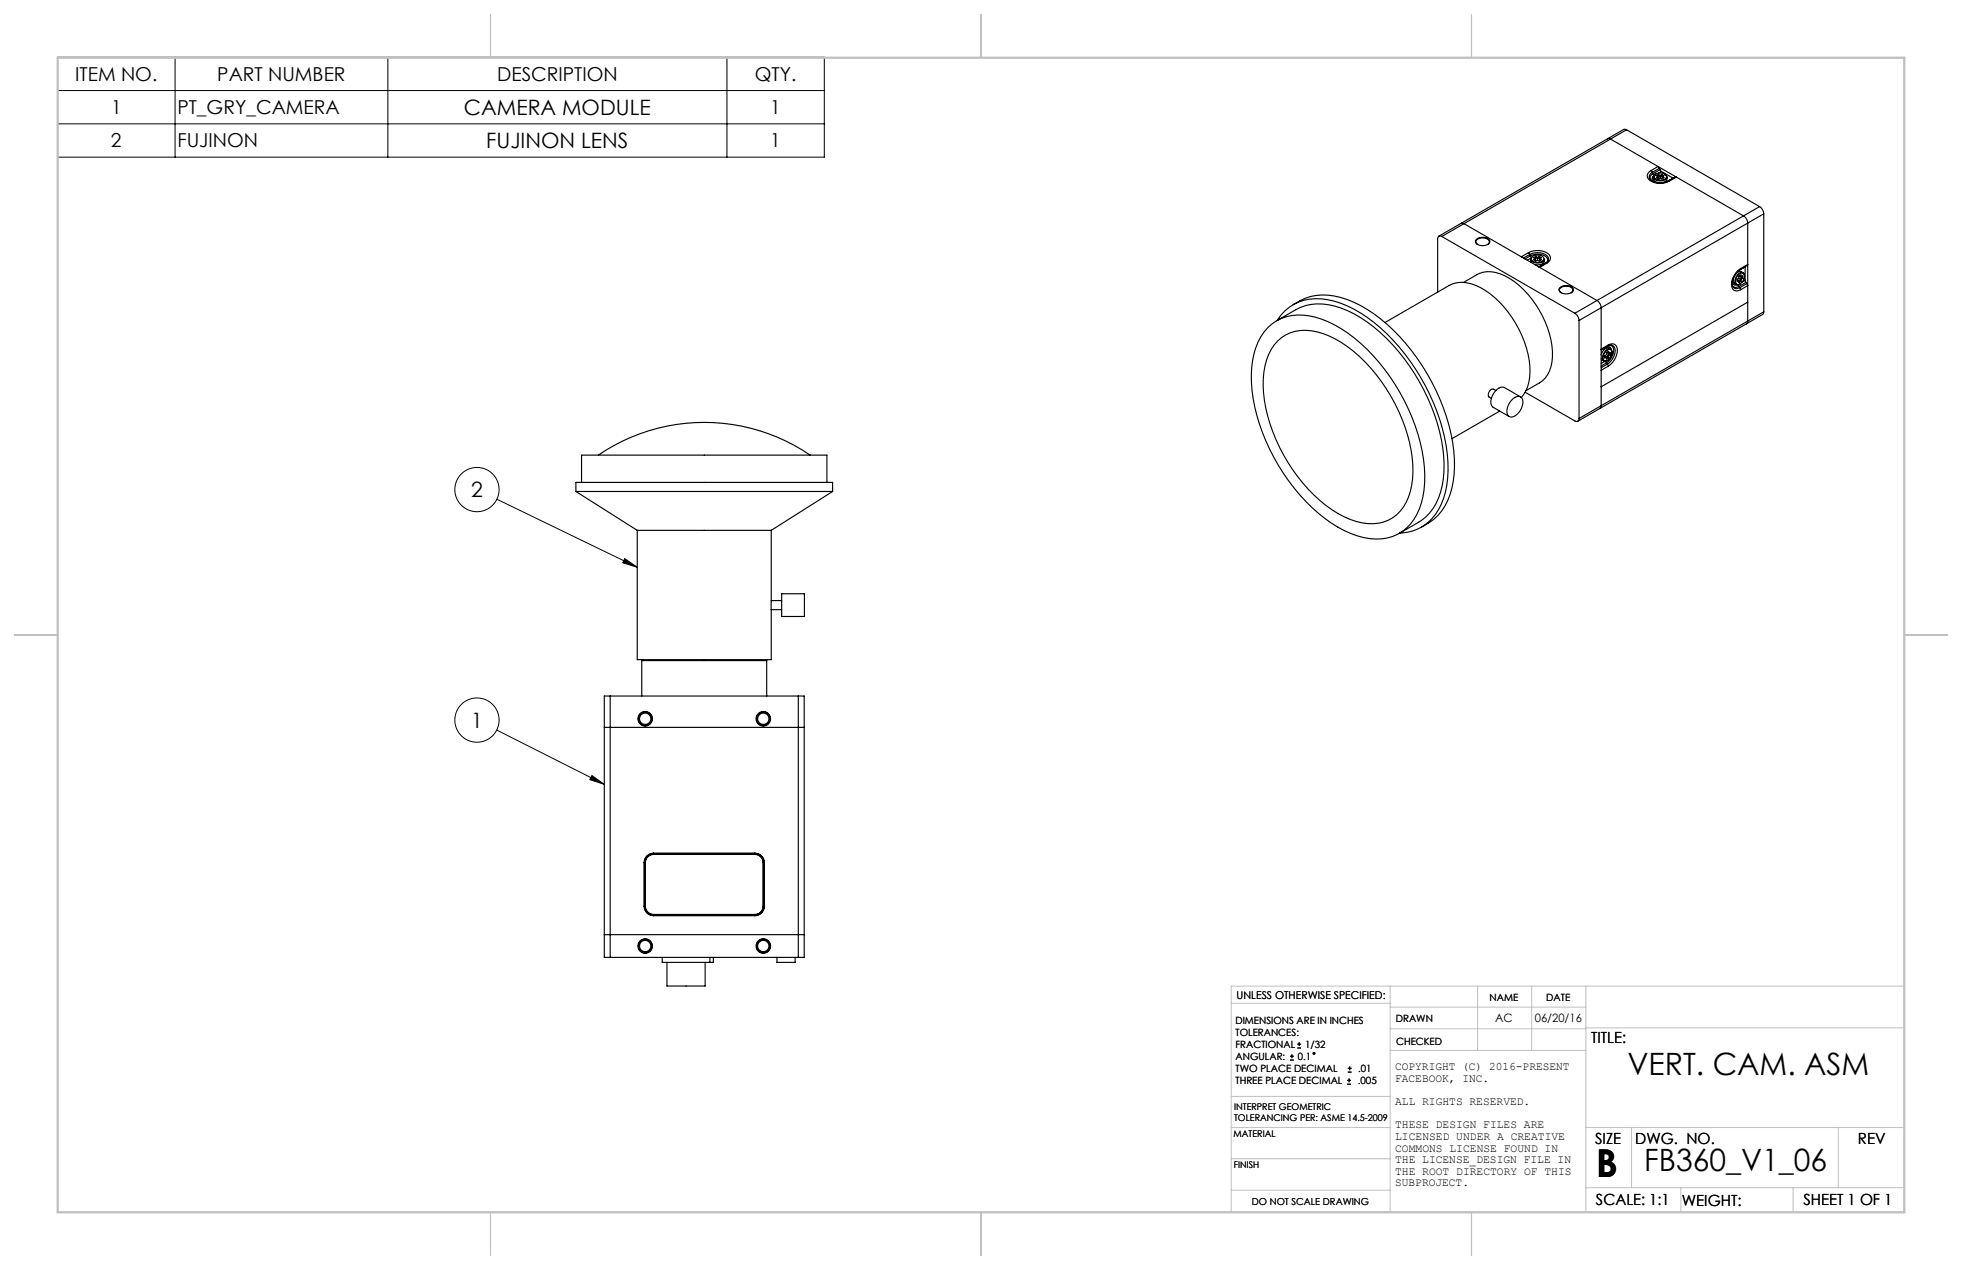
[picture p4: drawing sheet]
<svg xmlns="http://www.w3.org/2000/svg" width="432mm" height="279mm" viewBox="0 0 432 279" stroke-linecap="round" stroke-linejoin="round" font-family="sans-serif">
<g fill="none" stroke="#000" stroke-width=".22">
<path d="M12.7 12.6h168.7v22h-168.7zM12.7 19.9h168.7M38.5 12.6v22M85.4 12.6v22M160 12.6v22M12.7 27.2h168.7M109.4 109.8l30.8 15M137.5 122.9l2.7 1.9-3.2-1zM109.3 160.6l23.7 12M130.3 170.6l2.7 2-3.2-1.1zM283.9 233.2h.8M283.9 232.4h.8"/>
<path d="M284.3 232v.8M285.5 230.6h.8M285.5 229.7h.8M285.9 229.3v.8M296.5 238.5h.8M296.5 237.7h.8M296.6 235.9h.9M296.6 235h.9M296.9 237.3v.8M297 234.6v.8"/>
<circle cx="105" cy="107.7" r="4.9"/>
<circle cx="105" cy="158.4" r="4.9"/>
<circle cx="289.2" cy="231.7" r=".21"/>
</g>
<g fill="none" stroke="#c0c0c0" stroke-width=".22">
<path d="M305.9 217v49.7M325.2 217v14.1M337.1 217v14.1M349 217v49.7M419.1 217h-148.1v49.7M271 220.7h34.9M305.9 231.1h43.1M305.9 226.3h43.1M305.9 221.6h43.1M349 226.1h70.1M271 248.1h35.1M271 254.9h34.9"/>
<path d="M271 241.2h35.1M349 248.1h70.1M359.1 248.1v13.2M404.6 248.1v13.2M271 261.8h34.9M349 261.3h70.1M369.9 261.3v5.4M394.6 261.3v5.4"/>
</g>
<path d="M107.9 3.2v9.5M215.9 3.2v9.5M323.8 3.2v9.5M3.2 139.7h9.5M419.1 139.7h9.5M107.9 266.7v9.5M215.9 266.7v9.5M323.8 266.7v9.5" fill="none" stroke="#c0c0c0" stroke-width=".25"/>
<path d="M12.7 12.7h406.4v254h-406.4z" fill="none" stroke="#c0c0c0" stroke-width=".5"/>
<path d="M137.5 122.9l2.7 1.9-3.2-1zM130.3 170.6l2.7 2-3.2-1.1z" fill="#000"/>
<g fill="none" stroke="#000" stroke-width=".25">
<path d="M353.8 30.5l.6 .1M353.8 30.5l-37.1 21.5M354.4 30.6l-37.1 21.4M354.4 30.6l29.3 16.9M358 28.6l-.7-.1-3.5 2M358 28.6l29.3 16.9M358 28.6l-3.6 2M363.4 37.5a1.27 1.27 0 0 0-.9 1.4 1.27 1.27 0 0 0 1.1 1.1 4.5 4.5 0 0 0 3.8-.1M363.4 37.5l.3 .4M363.7 37.9a1.06 1.06 0 0 0-.7 1.1 1.06 1.06 0 0 0 .8 .9 4.5 4.5 0 0 0 3.5-.1l.1 .1M363.7 37.9l.1 .3M363.8 38.2a.98 .98 0 0 0-.6 1.3"/>
<path d="M363.8 38.2l.2 .4M363.9 38.9a1.09 1.09 0 0 0 1.3 1.3 1.26 1.26 0 0 0 1.7-1.3M363.9 38.9a1.73 1.73 0 0 0 3 0M363.9 38.7a.74 .74 0 0 0 .1 1.3M364.1 38.5a1.75 1.75 0 0 1 2.7 .3 1.64 1.64 0 0 1-2.8 .2zM364.3 38.3l-.4 .6M364.4 38.5a.46 .46 0 0 0-.1 .8l1 .3M364.9 38.9l-.4 .2 .5 .2 .4-.2 .3 .2 .5-.2-.4-.2M364.9 38.9l-.2 .3M365 38.4l-.5 .2 .4 .3M365 38.4l.4 .2M365 38.6l-.3 .2"/>
<path d="M365 38.6l.4 .2M365 38.4v.2M365.2 37l-.3-.4-1.5 .9M365.2 37l.1 .3M365.2 37l-1.5 .9M365.3 37.3l.3 .4M365.3 37.3l-1.5 .9M365.4 38.6v.2M365.6 37.7l2.6 1.5M365.6 37.7l-.6 .4M365.7 38.4l.5 .2-.4 .3M365.7 38.4l-.3 .2"/>
<path d="M365.7 38.6l-.3 .2M365.7 38.6l.3 .2M365.7 38.4v.2M365.8 38.9l.2 .3M366.4 38.3l.5 .6M367.4 39.9l1.5-.9-.2-.1-1.8 1.1M317.3 52a.56 .56 0 0 0-.6 0 .56 .56 0 0 0-.3 .6v11.7M317.3 52l29.3 16.9M321.5 49.1l.7 .1 29.3 16.9M324.9 52.7a2.08 2.08 0 0 1 3 .3 1.38 1.38 0 0 1-1.9 1 1.22 1.22 0 0 1-1.3-1zM325.2 53.8a.61 .61 0 0 1-.2-1 2.07 2.07 0 0 1 2.7 .2 .66 .66 0 0 1-.3 .8M336.4 55.6a4.1 4.1 0 0 1 4.6 .5 1.17 1.17 0 0 1-.6 1.8"/>
<path d="M336.4 55.6l.3 .4M336.4 55.6l-1.6 .9M336.7 56a3.3 3.3 0 0 1 4 .6v.7l-.5 .6M336.7 56l.1 .3M336.7 56l-1.4 .8M336.8 56.3l.3 .4-1 .5M336.8 56.3a3 3 0 0 1 3.8 .6v.3l-.2 .5M336.8 56.3l-1.2 .7M337 57.8l-.1-.8a1.72 1.72 0 0 0 3 0 1.42 1.42 0 0 1-2.1 1.2M337.2 56.5a1.9 1.9 0 0 1 2.6 .3 1.2 1.2 0 0 1-1.7 .9 .94 .94 0 0 1-1.1-1zM337.9 56.9l-.3 .2 .4 .3 .4-.2 .4 .2 .4-.3-.4-.2M337.9 56.9l-.1 .4"/>
<path d="M338 56.4l.4 .3M338 56.4l-.4 .3 .3 .2M338 56.7l.4 .2M338 56.7l-.2 .1M338 56.4v.3M338.4 56.7v.2M338.8 56.4l.4 .3-.4 .2M338.8 56.4l-.4 .3M338.8 56.7l.2 .1M338.8 56.7l-.4 .2M338.8 56.4v.3M338.8 56.9l.2 .4"/>
<path d="M339.7 58.2l-1 .5M339.7 58.2h.1M340 57.9l-.3 .3M340.2 57.9h.2M340.2 57.9l-1.5 .8M340.4 57.9l-1.6 .9M383.1 59.1l-.1 .2a3.8 3.8 0 0 0-1.7 3.6M383.1 59.1a4.1 4.1 0 0 0-1.9 4.2 1.17 1.17 0 0 0 1.9 .4M383.1 59.1l1.5-.9-.1 .2-1.7 1.1M383.6 60l-.3-.2a1.72 1.72 0 0 0-1.5 2.6l.3 .2M383.7 47.5a2.03 2.03 0 0 1 .9 1.6v21.5M383.7 47.5l-32.2 18.6"/>
<path d="M384.1 58.7v3M384.1 58.7h.1M387.3 45.5a2.03 2.03 0 0 1 .9 1.5M387.3 45.5l-3.6 2M388.2 47l-35.8 20.7M388.2 47v21.6M279 72.1a10.2 10.2 0 0 1 10.5-2.3 29.3 29.3 0 0 1 14 9.9 42.2 42.2 0 0 1 10.1 24.9 15.3 15.3 0 0 1-4.1 11.6 10.6 10.6 0 0 1-10.7 1.7 31.5 31.5 0 0 1-15.2-12.1 41.1 41.1 0 0 1-8.2-23.3 15 15 0 0 1 3.6-10.4zM281 70.6l4.2-2.5a11.7 11.7 0 0 1 9.9-.3 32.9 32.9 0 0 1 15.1 12.7 41 41 0 0 1 7.6 21.6 15.3 15.3 0 0 1-4 11.6l-1.6 1.2-4.2 2.4M281.1 70.5a10.2 10.2 0 0 1 11.1-4.6 27.6 27.6 0 0 1 14.4 9 45.3 45.3 0 0 1 12.1 26.8 17.2 17.2 0 0 1-3.6 12.5 9.8 9.8 0 0 1-7 3.1M281.2 75a9.2 9.2 0 0 1 9.9-1.6 28.8 28.8 0 0 1 13.9 12 33.1 33.1 0 0 1 5.9 20 10.6 10.6 0 0 1-5.4 9.1 11.3 11.3 0 0 1-9.7-.8 34.1 34.1 0 0 1-15-17 27.4 27.4 0 0 1-2.4-16.3 11.1 11.1 0 0 1 2.8-5.4zM284.6 67a12.1 12.1 0 0 1 11.9-1.1 36 36 0 0 1 16.5 14.6 41.6 41.6 0 0 1 7.1 22.1 15.3 15.3 0 0 1-4.5 11.6l-2.8 1.8M304.8 71l14.1-8.2a6.9 6.9 0 0 1 6.9 .4 22.8 22.8 0 0 1 10.9 18.7 8.1 8.1 0 0 1-1.9 5.5"/>
<path d="M322.1 62.1a10 10 0 0 1 5.1-2.3 11.3 11.3 0 0 1 8.1 3.9 21.4 21.4 0 0 1 6.4 14.8 6.7 6.7 0 0 1-2.9 5.7l-3 1.7M343.3 63.3a2.08 2.08 0 0 1 3 .3 1.38 1.38 0 0 1-1.9 1.1 1.22 1.22 0 0 1-1.3-1.1zM343.6 64.4a.61 .61 0 0 1-.2-1 2.07 2.07 0 0 1 2.7 .2 .66 .66 0 0 1-.3 .8M346.6 68.9a2.03 2.03 0 0 1 .9 1.6M347.5 70.5v21.6M351.5 66.1a2.03 2.03 0 0 1 .9 1.6M351.5 66.1l-4.9 2.8M352.4 78.9l.6 .5M352.4 67.7l-4.9 2.8M352.4 67.7v21.6M353.2 78.5l.4 .1M353.2 79.5l-.8 .5"/>
<path d="M353.4 76.4a.76 .76 0 0 1 .8-.1 .76 .76 0 0 1 .4 .7M353.4 76.4h.1M353.4 79.5l.2 .3M353.4 77.2a.76 .76 0 0 1 .7-.4 .76 .76 0 0 1 .7 .4 2.07 2.07 0 0 1-1.6 2.3 1.17 1.17 0 0 1-.1-2zM353.5 77.3a.71 .71 0 0 1 .6-.4 .71 .71 0 0 1 .7 .4 1.68 1.68 0 0 1-1.7 2 1.57 1.57 0 0 1 .4-2zM353.6 79.8l.2 .3M353.6 79.8l-1.2 .7M353.6 78.6v.4l.4-.3M353.8 77.4l.2 .4M353.8 78.2v.4M353.8 78.6l-.2 .1M353.8 78.6l.2 .1"/>
<path d="M353.8 78.2l.2 .1M353.8 76.1a1.03 1.03 0 0 1 1.2 0 1.03 1.03 0 0 1 .5 1 3.8 3.8 0 0 1-1.7 3M353.8 76.1l-1.4 .9 1-.6M353.9 75.9a1.28 1.28 0 0 1 1.6 0 1.28 1.28 0 0 1 .4 1.5 4.5 4.5 0 0 1-2 3.2M353.9 75.9l-.1 .2M353.9 75.9l-1.5 .9M354 77.8l.4-.3v.6M354 77.8v-.5l-.4 .3v.4l-.4 .2v.6l.4-.2M354 78.3v.4M354.1 76a1.08 1.08 0 0 1 1 1.6 3.6 3.6 0 0 1-1.5 2.2M354.2 77.7v.2M354.2 77.9l-.4 .3"/>
<path d="M354.2 77.9l.2 .2M354.4 78.1l-.4 .2M354.5 76.8a1.42 1.42 0 0 0-2.1 1.2M381.2 61.9a.74 .74 0 0 0 1.1 .8M381.3 62.9a.99 .99 0 0 0 1.6 .4M381.3 62.9a.98 .98 0 0 0 1.4 .1M382.3 61.7h.4M382.5 60.6a.85 .85 0 0 1 1.3-.2 1.79 1.79 0 0 1-1.5 2.2 1.32 1.32 0 0 1 .2-2zM382.5 62.6l.2 .4M382.7 63l.2 .3M382.7 61.7v.5l.5-.3M382.9 63.3l.2 .4"/>
<path d="M382.9 62.5h.1M383 60.6l.2 .3M383 61.3v.5M383 61.8l-.3 .1M383 61.8l.2 .1M383 61.3l.2 .2M383.2 60.9v-.4l-.5 .3v.4l-.4 .2v.5l.4-.2M383.2 61.5v.4M383.2 60.9l.3-.2v.6M383.3 60.8v.3M383.3 61.1l-.3 .2M383.3 61.1l.2 .2"/>
<path d="M383.5 61.3l-.3 .2M383.9 60.7a.65 .65 0 0 0-.9-.7 2.03 2.03 0 0 0-1 2.5l.2 .1 .7-.1M384.1 61.7l.1 .4M384.1 61.7l-.7 .3M384.2 62.1l.3 .3M384.2 62.1l-1.5 .9M384.4 71.2l-32.3 18.7M384.5 62.4l.1 .4-1.5 .9M384.5 62.4l-1.6 .9M384.6 70.6l-.2 .6M384.6 66.5l-32.2 18.6M384.6 70.6l-32.2 18.7"/>
<path d="M388.2 68.6l-.3 .6-3.5 2M388.2 68.6l-3.6 2M329.2 85.9a1.05 1.05 0 0 0-1.4 0 1.05 1.05 0 0 0-.1 1.4l.5 .3M330.1 90.4l-10.5 6.1M333 87.8a1.22 1.22 0 0 1 1.6-.5 1.22 1.22 0 0 1 .5 1.6 3.1 3.1 0 0 1-2.7 2.8 1.71 1.71 0 0 1-.5-2.5zM334.6 87.3l-3.5-2a1.75 1.75 0 0 0-2.1 .8 2.83 2.83 0 0 0-.5 3.4l3.6 2.1M335.7 86.3l10.9 6.3a.56 .56 0 0 0 .6 .1 .56 .56 0 0 0 .3-.6M352.1 89.9l-4.9 2.8M352.4 89.3l-.3 .6M352.4 89.3l-4.9 2.8M353.8 80.1l.1 .5M353.8 80.1l-1.4 .8"/>
<path d="M353.9 80.6l-1.5 .9M126.7 108.1h56.5M126.7 108.1v-2h56.5v2M126.7 108.1l13.5 8.6M128 106.1v-6h54v6M131.7 100.1a41.3 41.3 0 0 1 46.6 0M140.2 116.7h29.5M140.2 116.7v28.4h29.5v-11M169.7 116.7v15.4M183.2 108.1l-13.5 8.6M169.7 134.1h2.3M169.7 132.1v2"/>
<path d="M169.7 132.1h2.3M172 130.6h5v5h-5zM134.3 153.1h-1.3v57.5h1.3M134.3 153.1v57.5M134.3 153.1h41.4M141.2 145.3h27.5M141.2 145.3v7.8M141.4 145.1l-.2 .2M168.5 145.1l.2 .2M168.7 145.3v7.8M175.7 153.1h1.3v57.5h-1.3M175.7 153.1v57.5"/>
<path d="M133 160h44M141.8 199.4a2.08 2.08 0 0 0 2 2.1M141.8 199.4h.1M141.8 189.8h.1M141.8 189.8v9.6M141.8 199.4a2.01 2.01 0 0 0 2 2M141.8 199.4h.2M141.8 189.8h.2M142 199.4a1.87 1.87 0 0 0 1.8 1.8M142 189.8h.1M142 199.4h.1M142 189.8v9.6"/>
<path d="M142 199.4a1.8 1.8 0 0 0 1.8 1.8M143.8 187.8a2.01 2.01 0 0 0-2 2M143.8 187.7a2.08 2.08 0 0 0-2 2.1M143.8 187.7v.1M143.8 187.9a1.87 1.87 0 0 0-1.8 1.9M143.8 188a1.8 1.8 0 0 0-1.8 1.8M143.8 187.9v.1M143.8 187.7h22.3M143.8 187.8h22.3M143.8 187.8v.1M143.8 187.9h22.3M143.8 188h22.3"/>
<path d="M166.1 187.7a2.08 2.08 0 0 1 2.1 2.1M166.1 187.8a2.01 2.01 0 0 1 2.1 2M166.1 187.7v.1M166.1 187.9a1.87 1.87 0 0 1 1.9 1.9M166.1 187.9v.1M166.1 188a1.8 1.8 0 0 1 1.8 1.8M166.1 187.8v.1M167.9 199.4a1.8 1.8 0 0 1-1.8 1.8M167.9 199.4h.1M167.9 189.8h.1M167.9 189.8v9.6M168 199.4a1.87 1.87 0 0 1-1.9 1.8"/>
<path d="M168 199.4h.2M168 189.8h.2M168 189.8v9.6M168.2 189.8h.1M168.2 199.4h.1M168.2 199.4a2.01 2.01 0 0 1-2.1 2M168.2 189.8v9.6M168.2 199.4a2.08 2.08 0 0 1-2.1 2.1M133 205.6h44M134.3 210.6h41.4M143.8 201.4v.1M143.8 201.2h.1"/>
<path d="M143.8 201.5h22.3M143.8 201.4h22.3M143.8 201.2v.2M143.8 201.2h22.3M145.7 210.6v1.1h10.5M146.8 211.7v5.2h8.4v-5.2M156.2 210.6v1.1M157 210.6v1.1h-.8M166.1 201.4v.1M166.1 201.2h.1M166.1 201.2v.2M171 210.6v1.1h4v-1.1"/>
<circle cx="142" cy="158.1" r="1.25"/>
<circle cx="142" cy="158.1" r="1.6"/>
<circle cx="142" cy="158.1" r="1.5"/>
<circle cx="168" cy="158.1" r="1.25"/>
<circle cx="168" cy="158.1" r="1.6"/>
<circle cx="168" cy="158.1" r="1.5"/>
<circle cx="142" cy="208.1" r="1.25"/>
<circle cx="142" cy="208.1" r="1.6"/>
<circle cx="142" cy="208.1" r="1.5"/>
<circle cx="168" cy="208.1" r="1.25"/>
<circle cx="168" cy="208.1" r="1.5"/>
<circle cx="168" cy="208.1" r="1.6"/>
</g>
<text font-size="8.5" x="351.3" y="259">B</text>
<g font-size="6.8">
<text x="358.2" y="236.4">VERT. CAM. ASM</text>
<text x="361.9" y="257.6">FB360_V1_06</text>
</g>
<g font-size="4.7">
<text x="102.1" y="25.3">CAMERA MODULE</text>
<text x="107" y="32.6">FUJINON LENS</text>
<text x="103.7" y="109.4">2</text>
<text x="103.7" y="160.1">1</text>
</g>
<g font-size="4.2">
<text x="16.6" y="17.8">ITEM NO.</text>
<text x="47.8" y="17.8">PART NUMBER</text>
<text x="109.4" y="17.8">DESCRIPTION</text>
<text x="166.1" y="17.8">QTY.</text>
<text x="24.4" y="25.1">1</text>
<text x="39" y="25.1">PT_GRY_CAMERA</text>
<text x="169.5" y="25.1">1</text>
<text x="24.4" y="32.4">2</text>
<text x="39" y="32.4">FUJINON</text>
<text x="169.5" y="32.4">1</text>
</g>
<g font-size="3.4">
<text x="350.2" y="229.5">TITLE:</text>
<text x="351.1" y="251.6">SIZE</text>
<text x="359.9" y="251.6">DWG. NO.</text>
<text x="408.9" y="251.7">REV</text>
<text x="351.2" y="265.2">SCALE: 1:1</text>
<text x="370.1" y="265.3">WEIGHT:</text>
<text x="396.9" y="265.2">SHEET 1 OF 1</text>
</g>
<g font-size="2.5">
<text x="329" y="224.8">AC</text>
<text x="337.8" y="224.9">06/20/16</text>
<text x="307" y="235.5">COPYRIGHT (C) 2016-PRESENT</text>
<text x="307" y="238">FACEBOOK, INC.</text>
<text x="307" y="243.1">ALL RIGHTS RESERVED.</text>
<text x="307" y="248.2">THESE DESIGN FILES ARE</text>
<text x="307" y="250.8">LICENSED UNDER A CREATIVE</text>
<text x="307" y="253.3">COMMONS LICENSE FOUND IN</text>
<text x="307" y="255.9">THE LICENSE_DESIGN FILE IN</text>
<text x="307" y="258.5">THE ROOT DIRECTORY OF THIS</text>
<text x="307" y="261">SUBPROJECT.</text>
</g>
<text font-size="2.4" x="272.2" y="219.7">UNLESS OTHERWISE SPECIFIED:</text>
<g font-size="2.2">
<text x="327.8" y="220.1">NAME</text>
<text x="340.3" y="220.2">DATE</text>
<text x="271.9" y="225.3">DIMENSIONS ARE IN INCHES</text>
<text x="271.9" y="227.9">TOLERANCES:</text>
<text x="307.2" y="224.9">DRAWN</text>
<text x="271.9" y="230.6">FRACTIONAL</text>
<text x="271.9" y="233.2">ANGULAR:</text>
<text x="285.6" y="233.2">0.1</text>
<text x="287.2" y="230.6">1/32</text>
<text x="307.3" y="229.8">CHECKED</text>
<text x="271.9" y="235.9">TWO PLACE DECIMAL</text>
<text x="271.9" y="238.5">THREE PLACE DECIMAL</text>
<text x="298.8" y="238.5">.005</text>
<text x="298.9" y="235.9">.01</text>
</g>
<text font-size="2.1" x="275.5" y="265.1">DO NOT SCALE DRAWING</text>
<g font-size="2">
<text x="271.6" y="244.1">INTERPRET GEOMETRIC</text>
<text x="271.5" y="250.2">MATERIAL</text>
<text x="271.6" y="246.6">TOLERANCING PER: ASME 14.5-2009</text>
<text x="271.5" y="257">FINISH</text>
</g>
</svg>
